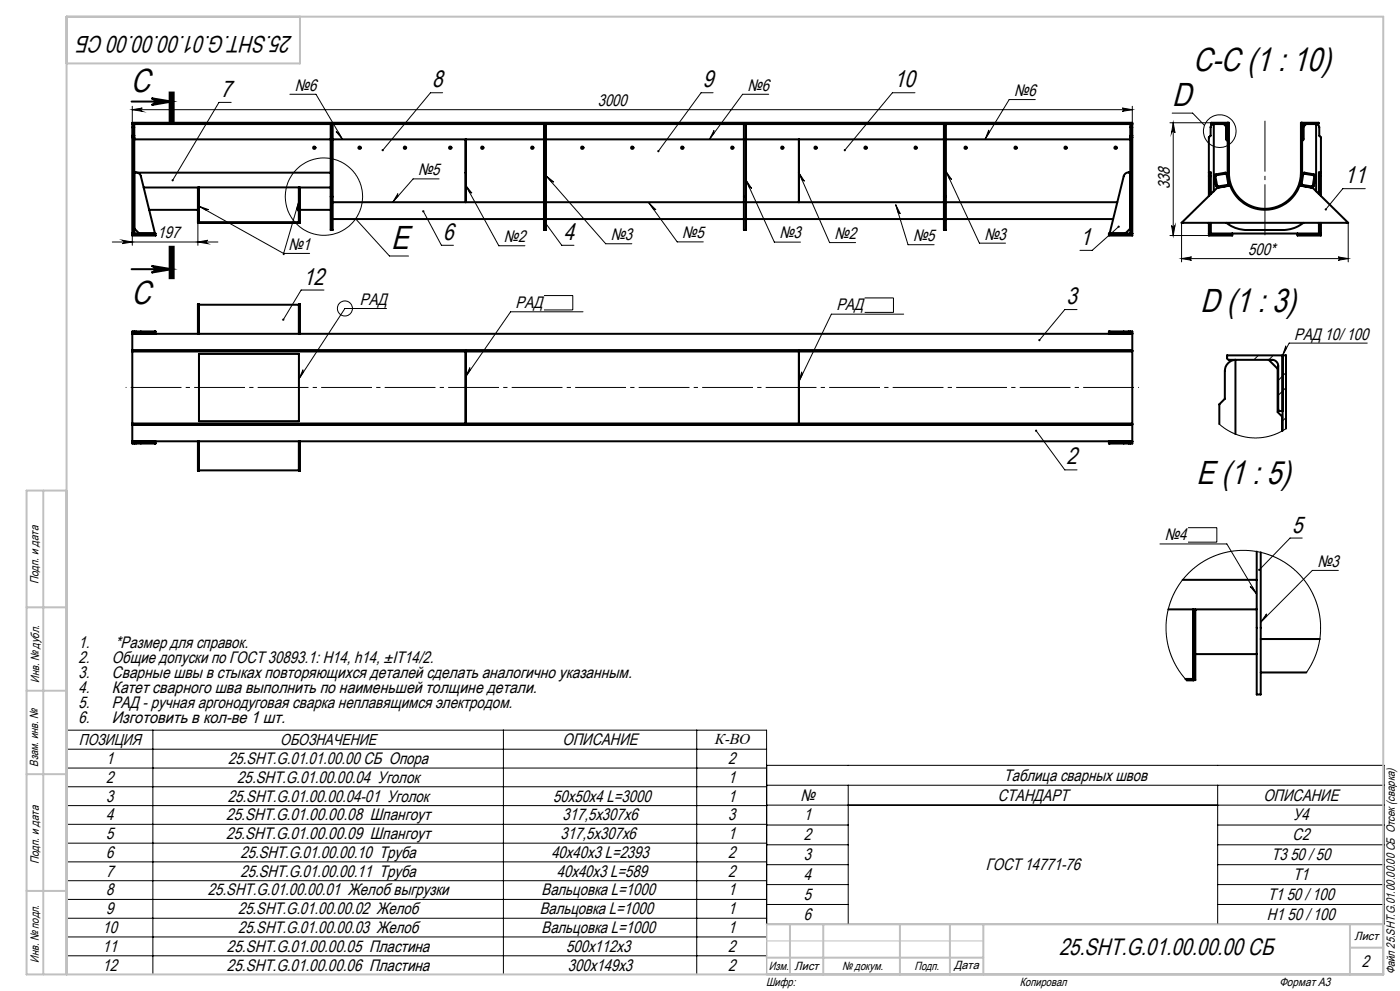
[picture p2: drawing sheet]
<svg xmlns="http://www.w3.org/2000/svg" width="420mm" height="297mm" viewBox="0 0 420 297" stroke-linecap="round" stroke-linejoin="round" font-family="sans-serif">
<g fill="none" stroke="#000" stroke-width=".6">
<path d="M39.5 30.4h12M39.7 37.2v-.4h300v.4M39.7 37.2v33.4h7v-.6h-7M39.7 37.2h300M40.3 37.2v32.8M99.2 37.2v31.7h.6v-31.7M163.2 37.2v31.7h.6v-31.7M223.2 37.2v31.7h.6v-31.7M283.2 37.2v31.7h.6v-31.7M339.1 37.2v32.8M339.7 37.2v33.4h-7v-.6h7M367.1 37.2l.8 .8v3.9l.4 .4v10.3"/>
<path d="M368.4 36.8v15a11.1 11.1 0 0 0 11.1 11.1 11.1 11.1 0 0 0 11.1-11.1v-15M391.8 37.2l-.8 .8v3.9l-.4 .4v10.3M39.7 41.2h.6M39.7 40.7h.6M40.3 51.7a1.64 1.64 0 0 1 2 1.1l4.2 17.2M40.3 41.8h58.9M41.3 51.7h57.9M43.1 56.2h56.1M59.4 56.2v10.6h.3M59.4 56.3h.3M59.7 56.2v10.6h30v-10.6M89.7 56.3h.3"/>
<path d="M90 56.2v10.6h-.3M99.8 41.8h63.4M139.7 41.8v18.8M163.8 41.8h59.4M223.8 41.8h59.4M239.7 41.8v18.8M283.8 41.8h55.3M339.1 51.7a1.64 1.64 0 0 0-2 1.1l-4.2 17.2M339.1 41.2h.6M339.1 40.7h.6M362.7 51.7v7M362.7 51.7h.6v6.4"/>
<path d="M362.7 51.7v-10.5l.5-.5v-2.5a.96 .96 0 0 1 .9-1v20.1M364.5 52.4l3.1-.7 .5 .2 .2 .3 .5 2.8-.2 .6-3.2 .6-.3-.1-.3-.4-.5-2.8zM364.8 52.6l3-.5 .6 3.2-3.2 .5-.6-2.9zM365.1 56.3l-10.6 10.5h50l-10.7-10.5M365.4 56.3l-.1-.1-.2 .1M368.4 41.8l-.4-.1v-4l-.3-.4-4.2-.1-.1-.4h5.3v15a10.8 10.8 0 0 0 10.8 10.8 10.8 10.8 0 0 0 10.8-10.8v-15h5.3l-.1 .4h-4.1l-.3 .2-.1 4.2-.4 .2M368.7 54.7l.3 .9M369 55.6l-3.9 .7M390.2 54.7l-.2 .9 3.8 .7M390.9 51.9l.4-.2 2.8 .5 .4 .4-.4 3.1-.2 .4-.3 .1-3.3-.6-.1-.6 .4-2.8zM391.1 52.1l3.1 .5-.5 3.2-3.1-.5zM393.6 56.3l.1-.1 .1 .1"/>
<path d="M396.3 51.7v7M396.3 51.7h-.6v6.4M396.3 51.7v-10.5l-.5-.5v-2.5a1.03 1.03 0 0 0-1-1v20.1M40.3 68.5l1.5 1.5M44.7 62.9h14.7M59.7 66.6h30M90 62.9h9.2M99.8 60.6h63.4M99.8 65.6h63.4M163.8 60.6h59.4M163.8 65.6h59.4M223.8 60.6h59.4"/>
<path d="M223.8 65.6h59.4M283.8 60.6h51.4M283.8 65.6h50.1M339.1 68.5l-1.5 1.5M354.8 66.8h.1M362.7 70h33.6M362.7 66.8v3.8h7v-.6M363.3 66.8v3.2M367.9 66.8a9.7 9.7 0 0 0 6.2 2.1h10.7a9.7 9.7 0 0 0 6.2-2.1M395.7 66.8v3.2M396.3 66.8v3.8h-7v-.6M404 66.8h.1"/>
<path d="M39.5 80.7h12M39.7 99.8v-.5h7v.7M39.7 99.8v.2M39.7 99.8h.6M40.3 99.8v.2M40.3 99.3v.5M46.5 99.3v.6h-6.2M59.7 91.3h30M332.9 99.3v.6h6.2M339.1 99.8v.2M339.1 99.3v.5M339.1 99.8h.6"/>
<path d="M339.7 99.8v-.5h-7v.7M339.7 99.8v.2M39.7 105.3v21.6M39.7 100v5.3M39.7 105.1h300M39.7 100h300M39.7 105.3h300M59.4 100v-8.8h.3v8.8M59.7 106.1h30v20.1h-30zM89.7 100v-8.8h.3v8.8M139.7 105.1v22.1M239.7 105.1v22.1"/>
<path d="M339.7 105.3v21.6M339.7 100v5.3M380.6 107.8l2.7 2.7v13l1.3 1.3v4.4M384.8 106.5v22.6M39.7 132.3v.1M39.7 126.9v5.4M39.7 132.3h300M39.7 127.2h300M39.7 126.9h300M39.7 132.4h.6M40.3 132.3h6.2v.6M40.3 132.3v.1"/>
<path d="M40.3 132.4v.5M46.7 132.3v.6h-7v-.5M59.4 132.3v8.8h.3v-8.8M89.7 132.3v8.8h.3v-8.8M332.7 132.3v.6h7v-.5M339.1 132.3h-6.2v.6M339.1 132.3v.1M339.1 132.4v.5M339.1 132.4h.6M339.7 132.3v.1M339.7 126.9v5.4M365.8 127.1v-5.9l1.7-1.7v-8.3a3.4 3.4 0 0 1 3.1-3.4v22.3"/>
<path d="M384.8 123.2l-1.1-.1-.2-.4v-13a1.87 1.87 0 0 0-1.9-1.9h-13l-.4-.3-.1-1h17.7v21.9M59.7 141h30M354.8 173.8h22.2M377 165.3v42.8h1.2v-42.6M350.5 182.6h26.5M358 182.6v21.3h-2M358 182.9h.6M358.6 196h18.4M358.6 182.6v21.2h-.6M378.2 191.5h17.8M355.6 203.5h2.4M378.2 201.5h13.7"/>
<circle cx="94.3" cy="44.3" r=".36"/>
<circle cx="107.9" cy="44.3" r=".36"/>
<circle cx="121.5" cy="44.3" r=".36"/>
<circle cx="135.1" cy="44.3" r=".36"/>
<circle cx="144.7" cy="44.3" r=".35"/>
<circle cx="159.7" cy="44.3" r=".35"/>
<circle cx="174.7" cy="44.3" r=".36"/>
<circle cx="189.7" cy="44.3" r=".36"/>
<circle cx="204.7" cy="44.3" r=".36"/>
<circle cx="219.7" cy="44.3" r=".35"/>
<circle cx="234.7" cy="44.3" r=".35"/>
<circle cx="244.7" cy="44.3" r=".36"/>
<circle cx="259.7" cy="44.3" r=".36"/>
<circle cx="274.7" cy="44.3" r=".35"/>
<circle cx="289.7" cy="44.3" r=".35"/>
<circle cx="304.7" cy="44.3" r=".36"/>
<circle cx="319.7" cy="44.3" r=".36"/>
<circle cx="334.7" cy="44.3" r=".36"/>
</g>
<g fill="none" stroke="#000" stroke-width=".3">
<path d="M39.7 32.9l3-.5a.49 .49 0 0 0-.5 .5 .49 .49 0 0 0 .5 .5zM39.7 31.9v5.3M39.7 32.9h300M69.4 30.7h-3.7l-13.9 23.3M87 28.3h7.8l8 13.5M100.8 39.4l.7 .2 1.3 2.2zM132.8 27.8h-3.6l-14.4 17.2M213.9 27.8h-3.6l-12.8 17.5M214.2 39.1l.1 .7-1.5 2zM230.6 28.3h-7.8l-10 13.5M274.5 27.8h-6.8l-14.3 17.2M296.7 38.9l.1 .7-1.3 2.2z"/>
<path d="M310.6 29.8h-7.8l-7.3 12M336.7 32.4l3 .5-3 .5a.49 .49 0 0 0 .5-.5 .49 .49 0 0 0-.5-.5zM339.7 31.9v5.3M351 36.8h12.4M351.6 33.9h6.2l3.6 3.7M352 36.8l.5 3a.51 .51 0 0 0-.5-.5 .51 .51 0 0 0-.5 .5zM352 36.8v33.8M367.5 36.8l-.4 .4M394.5 36.8l-.4 .4M119.4 58l.1 .7-1.7 1.9zM131.7 53.6h-7.8l-6.1 7M139.7 55.5l1.9 2.4-.7-.2z"/>
<path d="M139.7 55.5l9.9 18.2h7.9M163.8 52.7l2.4 1.9-.7-.1zM163.8 52.7l17.9 20.4h7.8M223.8 54l1.7 2.5-.7-.2zM223.8 54l8.5 18.6h7.8M239.7 51.8l1.6 2.5-.6-.2zM239.7 51.8l9.2 20.9h7.8M283.8 51.3l1.7 2.5-.7-.2zM283.8 51.3l10 21.6h7.9M364.7 53.1l-.3 .3M365.7 52.1l-.4 .4M366.6 55.7l-.4 .4"/>
<path d="M368.7 49.1l-.3 .3M368.7 40.1l-.7 .7M368.8 53.5l-.5 .5M371.8 59.4l-.2 .2M390.2 54.5l-.4 .4M390.6 45.2l-.3 .3M390.6 54.1l-.3 .3M391 40.3l-.7 .7M392.7 52l-.2 .2M393.3 55.8l-.2 .3M394.2 55l-.3 .3M409.6 56.5h-6.8l-5.1 6.3"/>
<path d="M33.7 72.5h31.7M36.7 72l3 .5-3 .5a.51 .51 0 0 0 .5-.5 .51 .51 0 0 0-.5-.5zM39.7 70v3.5M59.4 72.5l3-.5a.51 .51 0 0 0-.5 .5 .51 .51 0 0 0 .5 .5zM59.4 66.8v6.7M59.7 61.8l2.8 1-.6 .2zM59.7 61.8l25.4 14.1h7.8M85 76.3h.1M89.7 60.3l-.4 3-.3-.6zM89.7 60.3l-4.7 16M106.7 65.6l10.1 11.1h5.8M127 63.3l5.4 10.2h3.6"/>
<path d="M163.4 66.6l5.1 6.9h3.7M194.6 60.7l2.2 2.2-.7-.1zM194.6 60.7l8.6 11.8h7.8M268.7 61.3l1.4 2.8-.6-.4zM268.7 61.3l3.7 12h7.8M335.6 67.9l-7.9 7.1h-3.7M351 70.6h11.7M351.5 67.6a.51 .51 0 0 0 .5 .5 .51 .51 0 0 0 .5-.5l-.5 3zM354.5 77.5l3-.5a.49 .49 0 0 0-.5 .5 .49 .49 0 0 0 .5 .5zM354.5 66.8v11.7M354.5 77.5h50M374.4 61.3l-.2 .3"/>
<path d="M382.6 62.1l-.4 .4M401.5 77l3 .5-3 .5a.49 .49 0 0 0 .5-.5 .49 .49 0 0 0-.5-.5zM404.5 66.8v11.7M97.2 86.9h-6.9l-5.3 8.9M116 92.5h-12.5l-13.8 21.1M163.2 88.6h8.6v4.3h-8.6M174.9 93.4h-21.7l-13.5 19.5M259.4 89.3h8.6v4.3h-8.6M271.1 94.2h-21.7l-9.7 20.2M323.1 92.8h-3.7l-7.6 9.1M90.9 110.8l.2 .7-1.4 2.1zM141 110.2l.1 .6-1.4 2.1z"/>
<path d="M240.5 111.4l.3 .7-1.1 2.3zM368.5 106.5l-.4 .4M377.5 106.5l-1.3 1.3M382 106.5l-1.4 1.3M385.8 103.6l.2 .7-1.2 2.2zM385.8 111.7l-2.3 2.3M385.8 116.2l-2.3 2.3M410.2 102.8h-23.4l-2 3.7M310.8 129.1l8.6 11.7h3.7M365.8 127.1l1.8 1.4 2.6 1.4 2.1 .8 2.8 .5h2.7l2.1-.3 2.4-.6 2.3-1.1M385.8 128.4l-1 .7M385.8 125.2l-1 .9"/>
<path d="M356.4 158.1h8.7v4.4h-8.7M348 163h20.1l8.9 15.1M375 175.8l.7 .1 1.3 2.2zM390.7 161.3h-3.7l-9.2 9.5M401.5 171h-7.8l-15.5 15.5M380 184v.7l-1.8 1.8zM20 218.8h210v73.3h-210zM45.9 218.8v73.3M151 218.8v73.3M209 218.8v73.3M391.9 201.5l1.7-2.6 1.3-3.2 .9-3.2 .4-3.1-.1-3.5-.6-3.4-1-3.2-1.4-2.7-1.8-2.7-2.3-2.6-2.7-2.1-2.8-1.8-3-1.2-3.1-.9-3.3-.3h-2.8l-3.2 .4-2.9 .9-3.4 1.5-2.6 1.7-2.1 1.7-2.7 3-1.6 2.5-1.3 2.8-1.1 3.3-.5 2.9-.1 3.5 .3 2.9 .7 2.9 1.3 3.3 1.6 2.7 2.3 2.9M20 224.5h210"/>
<path d="M20 230.2h210M20 235.8h210M230 229.4h185.3v47.6h-185.3zM230 235.3h185.3M254.5 235.3v41.7M365.3 235.3v41.7M20 241.4h210M20 247h210M20 252.7h210M20 258.3h210M230 241.3h185.3M230 247.3h24.5"/>
<path d="M230 253.2h24.5M230 259.1h24.5M365.3 247.3h50M365.3 253.2h50M365.3 259.1h50M20 263.9h210M20 269.6h210M20 275.2h210M230 265.1h24.5M230 271.1h24.5M365.3 265.1h50M365.3 271.1h50"/>
<path d="M20 280.8h210M20 286.5h210"/>
<circle cx="365.9" cy="39.3" r="4.9"/>
<circle cx="97.2" cy="58.9" r="11.6"/>
<circle cx="103.5" cy="92.4" r="2.26"/>
</g>
<path d="M45.5 29.5l6 .9-6 1.1a1.01 1.01 0 0 0 .9-1 1.01 1.01 0 0 0-.9-1zM50.9 27.4v10M51.5 27.4v10M52.1 27.4v10M45.5 79.7l6 1-6 1a1.01 1.01 0 0 0 .9-1 1.01 1.01 0 0 0-.9-1zM50.9 73.7v10M51.5 73.7v10M52.1 73.7v10z" fill="none" stroke="#000" stroke-width=".6" stroke-linecap="butt"/>
<path d="M341.7 116.1h-304" fill="none" stroke="#000" stroke-width=".3" stroke-dasharray="15.2 1.3 1.3 1.3" stroke-dashoffset="-1.5" stroke-linecap="butt"/>
<path d="M379.5 71.5v-36.3" fill="none" stroke="#000" stroke-width=".3" stroke-dasharray="15.2 1.3 1.3 1.3" stroke-dashoffset="-1" stroke-linecap="butt"/>
<path d="M230 277v15M230 282h65" fill="none" stroke="#c0c0c0" stroke-width=".3"/>
<g fill="none" stroke="#c0c0c0" stroke-width=".6">
<path d="M90 5v14h-70M13 147v145M20 147h-12v145h407v-287h-395v287M8 182h12M8 207h12M8 232h12M8 267h12M230 277h185M237 277v15M247 277v15M270 277v15M285 277v15"/>
<path d="M295 277v15M405 277v15M230 287h65M405 284h10"/>
</g>
<g fill="#000">
<path d="M39.7 32.9l3-.5a.49 .49 0 0 0-.5 .5 .49 .49 0 0 0 .5 .5zM336.7 32.4l3 .5-3 .5a.49 .49 0 0 0 .5-.5 .49 .49 0 0 0-.5-.5zM59.7 61.8l2.8 1-.6 .2zM89.7 60.3l-.4 3-.3-.6zM139.7 55.5l1.9 2.4-.7-.2zM239.7 51.8l1.6 2.5-.6-.2zM163.8 52.7l2.4 1.9-.7-.1zM223.8 54l1.7 2.5-.7-.2zM283.8 51.3l1.7 2.5-.7-.2zM194.6 60.7l2.2 2.2-.7-.1zM268.7 61.3l1.4 2.8-.6-.4zM119.4 58l.1 .7-1.7 1.9zM214.2 39.1l.1 .7-1.5 2zM296.7 38.9l.1 .7-1.3 2.2zM100.8 39.4l.7 .2 1.3 2.2zM141 110.2l.1 .6-1.4 2.1zM240.5 111.4l.3 .7-1.1 2.3zM90.9 110.8l.2 .7-1.4 2.1zM385.8 103.6l.2 .7-1.2 2.2zM375 175.8l.7 .1 1.3 2.2zM380 184v.7l-1.8 1.8z"/>
<path d="M45.5 29.5l6 .9-6 1.1a1.01 1.01 0 0 0 .9-1 1.01 1.01 0 0 0-.9-1zM45.5 79.7l6 1-6 1a1.01 1.01 0 0 0 .9-1 1.01 1.01 0 0 0-.9-1z"/>
<path d="M420 36.8v3zM420 67.6v3zM352 36.8l.5 3a.51 .51 0 0 0-.5-.5 .51 .51 0 0 0-.5 .5zM351.5 67.6a.51 .51 0 0 0 .5 .5 .51 .51 0 0 0 .5-.5l-.5 3z"/>
<path d="M253.2 44.7v.6l.2-.3-.2 .3a.34 .34 0 0 0 .5-.1 .34 .34 0 0 0 0-.4 .34 .34 0 0 0-.5-.1zM197.3 45v.6l.2-.3-.2 .3a.34 .34 0 0 0 .5-.1 .34 .34 0 0 0-.1-.4 .34 .34 0 0 0-.4-.1zM114.5 44.8l.1 .5 .2-.3-.2 .3a.33 .33 0 0 0 .5-.1 .33 .33 0 0 0-.1-.5 .33 .33 0 0 0-.5 .1zM51.6 53.8l-.1 .4 .3-.2-.2 .3a.34 .34 0 0 0 .5-.3 .34 .34 0 0 0-.5-.2zM126.8 63.1a.34 .34 0 0 0 0 .5 .34 .34 0 0 0 .5-.2 .34 .34 0 0 0-.5-.4l.2 .3zM335.4 67.7a.33 .33 0 0 0-.1 .4 .33 .33 0 0 0 .5 .1 .33 .33 0 0 0 0-.5l-.2 .2 .2-.2zM163.2 66.3a.34 .34 0 0 0 0 .6 .34 .34 0 0 0 .6-.3 .34 .34 0 0 0-.5-.4l.1 .4zM311.5 101.7l.1 .5 .2-.3-.2 .3a.35 .35 0 0 0 .5-.1 .35 .35 0 0 0-.1-.5 .35 .35 0 0 0-.5 .1zM310.6 128.8a.33 .33 0 0 0 0 .6 .33 .33 0 0 0 .5-.3 .33 .33 0 0 0-.4-.3l.1 .3zM84.7 95.6v.5l.3-.3-.2 .3a.33 .33 0 0 0 .4-.1 .33 .33 0 0 0 0-.4 .33 .33 0 0 0-.5 0zM397.5 62.5v.5l.2-.2-.2 .2a.34 .34 0 0 0 .5 0 .34 .34 0 0 0 0-.5 .34 .34 0 0 0-.5 0zM377.5 170.6v.4l.3-.2-.3 .2a.34 .34 0 0 0 .5 0 .34 .34 0 0 0 0-.5 .34 .34 0 0 0-.5 .1z"/>
<path d="M59.4 72.5l3-.5a.51 .51 0 0 0-.5 .5 .51 .51 0 0 0 .5 .5zM36.7 72l3 .5-3 .5a.51 .51 0 0 0 .5-.5 .51 .51 0 0 0-.5-.5zM420 80.1v1zM420 80.1v1zM401.5 77l3 .5-3 .5a.49 .49 0 0 0 .5-.5 .49 .49 0 0 0-.5-.5zM354.5 77.5l3-.5a.49 .49 0 0 0-.5 .5 .49 .49 0 0 0 .5 .5z"/>
</g>
<g font-size="10">
<text x="357.9" y="21.3">С-С (1 : 10)</text>
<text x="39.2" y="27.7">С</text>
<text x="351.7" y="31.8">D</text>
<text x="117.3" y="74.7">Е</text>
<text x="39.5" y="91.1">С</text>
<text x="360.2" y="93.7">D (1 : 3)</text>
<text x="359" y="145.1">Е (1 : 5)</text>
</g>
<g font-size="7.1">
<text x="87.8" y="10.8" transform="rotate(-180 87.8 10.8)">25.SHT.G.01.00.00.00 СБ</text>
<text x="66.2" y="29.1">7</text>
<text x="129.7" y="26.2">8</text>
<text x="210.9" y="26.2">9</text>
<text x="268.3" y="26.2">10</text>
<text x="403.4" y="55">11</text>
<text x="133" y="71.9">6</text>
<text x="169.1" y="71.9">4</text>
<text x="324.1" y="73.4">1</text>
<text x="90.9" y="85.3">12</text>
<text x="320" y="91.1">3</text>
<text x="320" y="139.2">2</text>
<text x="387.6" y="159.6">5</text>
<text x="317.7" y="286.3">25.SHT.G.01.00.00.00 СБ</text>
</g>
<g font-size="5">
<text x="88.5" y="27.2">№6</text>
<text x="224.3" y="27.2">№6</text>
<text x="304.3" y="28.7">№6</text>
<text x="179.3" y="31.8">3000</text>
<text x="125.4" y="52.5">№5</text>
<text x="350.9" y="56.8" transform="rotate(-90 350.9 56.8)">338</text>
<text x="47.3" y="71.4">197</text>
<text x="183.2" y="72">№3</text>
<text x="204.7" y="71.4">№5</text>
<text x="233.8" y="71.5">№3</text>
<text x="250.4" y="71.6">№2</text>
<text x="295.3" y="71.8">№3</text>
<text x="86.6" y="74.9">№1</text>
<text x="151.2" y="72.6">№2</text>
<text x="273.9" y="72.2">№5</text>
<text x="374.5" y="76.4">500*</text>
<text x="108" y="91.3">РАД</text>
<text x="154.7" y="92.3">РАД</text>
<text x="250.9" y="93">РАД</text>
<text x="388.3" y="101.8">РАД 10/ 100</text>
<text x="349.5" y="161.9">№4</text>
<text x="395.2" y="169.8">№3</text>
<text x="23.6" y="194.2">1.</text>
<text x="34.7" y="194.2">*Размер для справок.</text>
<text x="23.6" y="198.7">2.</text>
<text x="23.6" y="203.2">3.</text>
<text x="33.6" y="198.7">Общие допуски по ГОСТ 30893.1: Н14, h14, ±IT14/2.</text>
<text x="33.6" y="203.2">Сварные швы в стыках повторяющихся деталей сделать аналогично указанным.</text>
<text x="23.6" y="207.7">4.</text>
<text x="33.6" y="207.7">Катет сварного шва выполнить по наименьшей толщине детали.</text>
<text x="23.6" y="212.2">5.</text>
<text x="33.6" y="212.2">РАД - ручная аргонодуговая сварка неплавящимся электродом.</text>
<text x="23.6" y="216.7">6.</text>
<text x="33.6" y="216.7">Изготовить в кол-ве 1 шт.</text>
<text x="168.8" y="223.3">ОПИСАНИЕ</text>
<text x="31.8" y="229">1</text>
<text x="68.5" y="229">25.SHT.G.01.01.00.00 СБ Опора</text>
<text x="218.4" y="229">2</text>
<text x="301.2" y="234">Таблица сварных швов</text>
<text x="31.8" y="234.6">2</text>
<text x="71.2" y="234.6">25.SHT.G.01.00.00.04 Уголок</text>
<text x="218.4" y="234.6">1</text>
<text x="240.1" y="239.9">№</text>
<text x="299.3" y="239.9">СТАНДАРТ</text>
<text x="379" y="239.9">ОПИСАНИЕ</text>
<text x="31.8" y="245.8">4</text>
<text x="31.8" y="240.2">3</text>
<text x="67.8" y="245.8">25.SHT.G.01.00.00.08 Шпангоут</text>
<text x="68.3" y="240.2">25.SHT.G.01.00.00.04-01 Уголок</text>
<text x="166" y="240.2">50х50х4 L=3000</text>
<text x="168.7" y="245.8">317,5х307х6</text>
<text x="218.4" y="240.2">1</text>
<text x="218.4" y="245.8">3</text>
<text x="241.2" y="245.9">1</text>
<text x="387.9" y="245.9">У4</text>
<text x="31.8" y="251.5">5</text>
<text x="67.8" y="251.5">25.SHT.G.01.00.00.09 Шпангоут</text>
<text x="168.2" y="251.5">317,5х307х6</text>
<text x="218.4" y="251.5">1</text>
<text x="241.2" y="251.8">2</text>
<text x="387.8" y="251.8">С2</text>
<text x="31.8" y="257.1">6</text>
<text x="72.1" y="257.1">25.SHT.G.01.00.00.10 Труба</text>
<text x="165.4" y="257.1">40х40х3 L=2393</text>
<text x="218.4" y="257.1">2</text>
<text x="241.2" y="257.8">3</text>
<text x="381.4" y="257.8">Т3 50 / 50</text>
<text x="31.8" y="262.7">7</text>
<text x="72.1" y="262.7">25.SHT.G.01.00.00.11 Труба</text>
<text x="167" y="262.7">40х40х3 L=589</text>
<text x="218.4" y="262.7">2</text>
<text x="241.2" y="263.7">4</text>
<text x="295.7" y="260.8">ГОСТ 14771-76</text>
<text x="388" y="263.7">Т1</text>
<text x="31.8" y="268.4">8</text>
<text x="62.4" y="268.4">25.SHT.G.01.00.00.01 Желоб выгрузки</text>
<text x="162.5" y="268.4">Вальцовка L=1000</text>
<text x="218.4" y="268.4">1</text>
<text x="241.2" y="269.7">5</text>
<text x="380.3" y="269.7">Т1 50 / 100</text>
<text x="31.8" y="274">9</text>
<text x="71.4" y="274">25.SHT.G.01.00.00.02 Желоб</text>
<text x="161.9" y="274">Вальцовка L=1000</text>
<text x="218.4" y="274">1</text>
<text x="241.2" y="275.6">6</text>
<text x="380.1" y="275.6">Н1 50 / 100</text>
<text x="30.7" y="279.6">10</text>
<text x="71.4" y="279.6">25.SHT.G.01.00.00.03 Желоб</text>
<text x="162.5" y="279.6">Вальцовка L=1000</text>
<text x="218.4" y="279.6">1</text>
<text x="30.7" y="285.2">11</text>
<text x="68.1" y="285.2">25.SHT.G.01.00.00.05 Пластина</text>
<text x="169.8" y="285.2">500х112х3</text>
<text x="218.4" y="285.2">2</text>
<text x="30.7" y="290.9">12</text>
<text x="68.1" y="290.9">25.SHT.G.01.00.00.06 Пластина</text>
<text x="170.4" y="290.9">300х149х3</text>
<text x="218.4" y="290.9">2</text>
<text x="408.5" y="289.9">2</text>
</g>
<g font-size="4.7">
<text x="23.6" y="223.4">ПОЗИЦИЯ</text>
<text x="84.1" y="223.4">ОБОЗНАЧЕНИЕ</text>
<text x="214.3" y="223.1">К-ВО</text>
</g>
<g font-size="3.6">
<text x="11.6" y="175" transform="rotate(-90 11.6 175)">Подп. и дата</text>
<text x="11.7" y="204.7" transform="rotate(-90 11.7 204.7)">Инв. № дубл.</text>
<text x="11.5" y="229.7" transform="rotate(-90 11.5 229.7)">Взам. инв. №</text>
<text x="11.7" y="259" transform="rotate(-90 11.7 259)">Подп. и дата</text>
<text x="406.4" y="281.7">Лист</text>
<text x="11.7" y="288.6" transform="rotate(-90 11.7 288.6)">Инв. № подл.</text>
<text x="230.7" y="290.7">Изм.</text>
<text x="238.4" y="290.7">Лист</text>
<text x="252.6" y="290.7">№ докум.</text>
<text x="274.3" y="290.7">Подп.</text>
<text x="286.2" y="290.5">Дата</text>
<text x="418.5" y="292" transform="rotate(-90 418.5 292)">Файл 25.SHT.G.01.00.00.00 СБ Отсек (сварка)</text>
<text x="229.8" y="295.4">Шифр:</text>
<text x="306" y="295.5">Копировал</text>
<text x="383.8" y="295.4">Формат A3</text>
</g>
</svg>
